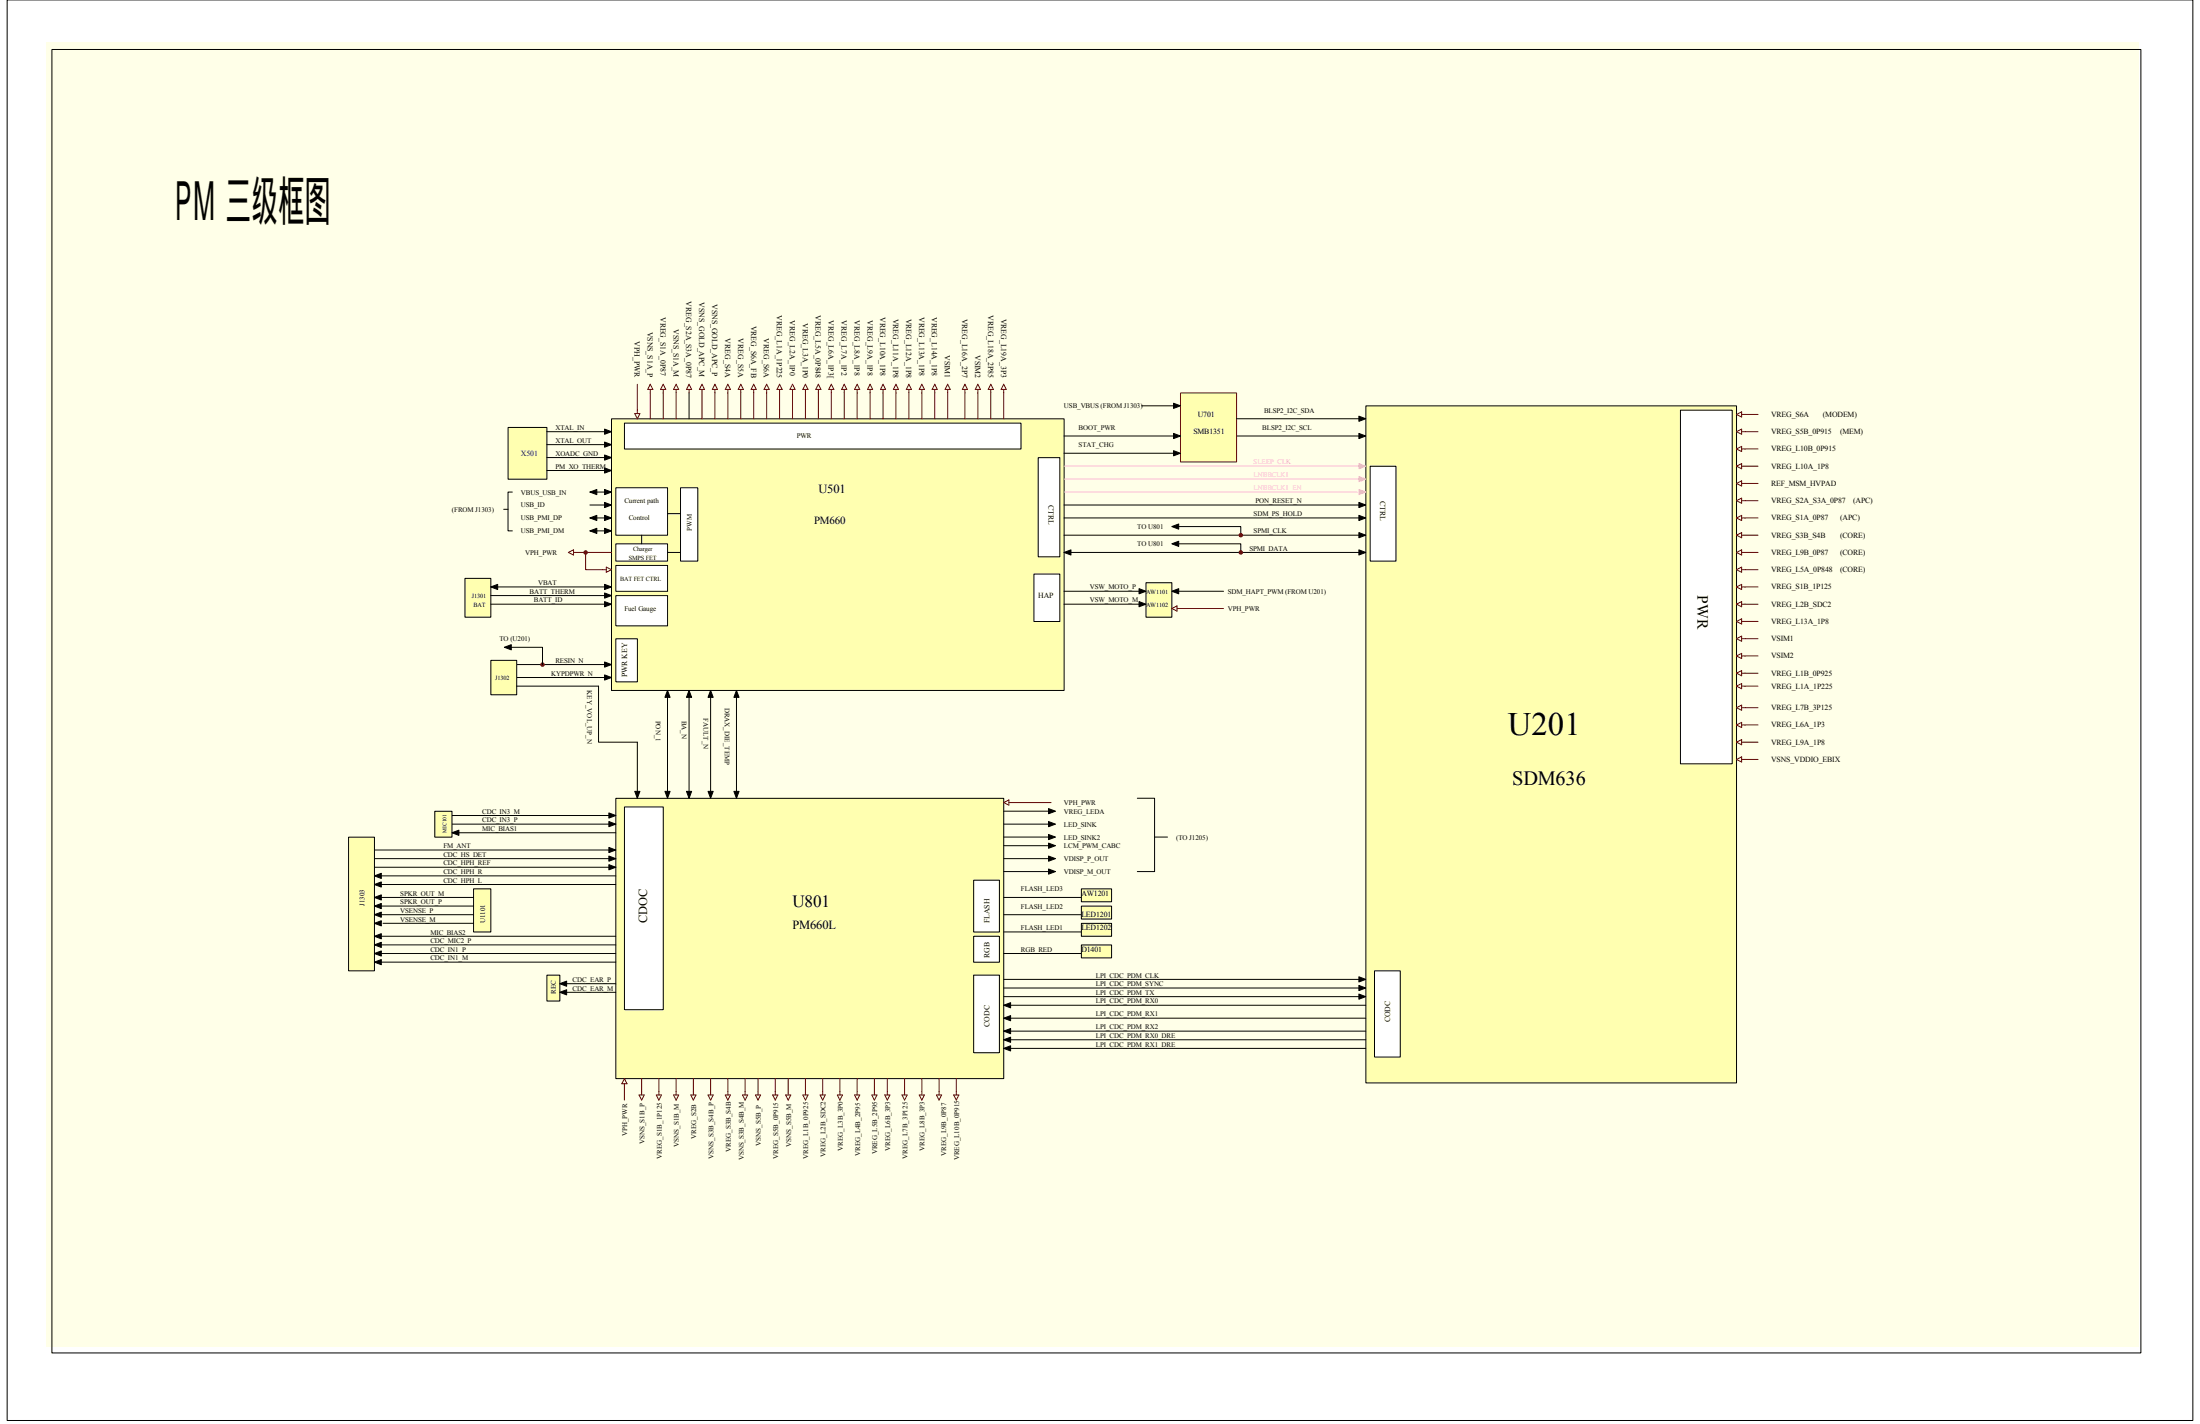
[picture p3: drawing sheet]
<svg xmlns="http://www.w3.org/2000/svg" width="432mm" height="279mm" viewBox="0 0 432 279" stroke-linecap="round" stroke-linejoin="round" font-family="sans-serif">
<path d="M9.2 8.2h410.6v256h-410.6z" fill="#ffffe8"/>
<path d="M1.4 0h429v278.7h-429zM10.2 9.7h410v255.8h-410z" fill="none" stroke="#000" stroke-width=".2"/>
<path d="M268.1 79.7h72.7v132.8h-72.7z" fill="#ffffb0"/>
<path d="M268.1 79.6h72.7v132.9h-72.7z" fill="none" stroke="#000" stroke-width=".2"/>
<g fill="none" stroke="#800000" stroke-width=".2">
<path d="M340.8 81.3l1-.5v1zM340.8 84.7l1-.5v1zM340.8 88.1l1-.5v1zM340.8 91.5l1-.5v1zM340.8 94.9l1-.6v1.1zM341.8 81.3h3.3M341.8 84.7h3.3M341.8 88.1h3.3M341.8 91.5h3.3M341.8 94.9h3.3M340.8 101.6l1-.5v1zM340.8 105l1-.5v1z"/>
<path d="M340.8 108.4l1-.5v1zM340.8 111.8l1-.5v1zM340.8 115.2l1-.5v1zM340.8 118.5l1-.5v1.1zM341.8 101.6h3.3M341.8 105h3.3M341.8 108.4h3.3M341.8 111.8h3.3M341.8 115.2h3.3M341.8 118.5h3.3M340.8 121.9l1-.5v1zM340.8 125.3l1-.5v1z"/>
<path d="M340.8 128.7l1-.5v1zM340.8 132.1l1-.5v1zM341.8 121.9h3.3M341.8 125.3h3.3M341.8 128.7h3.3M341.8 132.1h3.3"/>
</g>
<path d="M329.8 80.5h10.2v69.4h-10.2z" fill="#fff"/>
<path d="M329.8 80.5h10.2v69.4h-10.2z" fill="none" stroke="#000" stroke-width=".2"/>
<path d="M120 82.2h88.9v53.3h-88.9z" fill="#ffffb0"/>
<path d="M120 82.2h88.9v53.3h-88.9zM101.4 130.4h18.6M101.4 132.9h18.6" fill="none" stroke="#000" stroke-width=".2"/>
<path d="M96.4 129.6h5v6.7h-5z" fill="#ffffb0"/>
<path d="M96.3 129.6h5.1v6.7h-5.1z" fill="none" stroke="#000" stroke-width=".2"/>
<path d="M120.9 156.7h76.1v54.9h-76.1z" fill="#ffffb0"/>
<path d="M120.9 156.6h76.1v55h-76.1zM125.1 145.6v11" fill="none" stroke="#000" stroke-width=".2"/>
<path d="M118.7 129.9l1.3 .5-1.3 .5zM118.7 132.4l1.3 .5-1.3 .5zM124.6 155.3h1l-.5 1.3z" fill="#000" stroke="#000" stroke-width=".2"/>
<path d="M120.9 125.4h4.2v8.4h-4.2z" fill="#fff"/>
<path d="M120.9 125.3h4.2v8.5h-4.2z" fill="none" stroke="#000" stroke-width=".2"/>
<path d="M122.6 158.4h7.6v39.7h-7.6z" fill="#fff"/>
<path d="M122.6 158.3h7.6v39.8h-7.6zM88.7 160h32.2M88.7 161.7h32.2M88.7 163.4h32.2" fill="none" stroke="#000" stroke-width=".2"/>
<path d="M85.4 159.2h3.3v5.1h-3.3z" fill="#ffffb0"/>
<path d="M85.3 159.2h3.4v5.1h-3.4zM74.3 171.9h46.6M74.3 173.5h46.6" fill="none" stroke="#000" stroke-width=".2"/>
<path d="M73.5 173.5l1.3-.5v1.1zM73.5 171.9l1.3-.6v1.1zM88.7 163.4l1.4-.5v1zM119.5 161.2l1.4 .5-1.4 .5zM119.5 159.5l1.4 .5-1.4 .5z" fill="#000" stroke="#000" stroke-width=".2"/>
<g fill="none" stroke="#800000" stroke-width=".2">
<path d="M122.6 211.6l.5 1h-1.1zM122.6 212.6v3.3M125.4 214.8h1l-.5 1.1zM125.9 211.6v3.2M128.8 214.8h1l-.5 1.1zM129.3 211.6v3.2M132.2 214.8h1l-.5 1.1zM132.7 211.6v3.2M135.6 214.8h1l-.5 1.1zM136.1 211.6v3.2M139 214.8h1l-.5 1.1zM139.5 211.6v3.2"/>
<path d="M142.9 211.6v2.6M148.3 214.8h1l-.5 1.1zM148.8 211.6v3.2M151.7 214.8h1l-.5 1.1zM152.2 211.6v3.2M154.2 214.8h1l-.5 1.1zM154.7 211.6v3.2M157.6 214.8h1l-.5 1.1zM158.1 211.6v3.2M161 214.8h1l-.5 1.1zM161.5 211.6v3.2M164.3 214.8h1.1l-.5 1.1z"/>
<path d="M164.9 211.6v3.2M167.7 214.8h1l-.5 1.1zM168.2 211.6v3.2M171.1 214.8h1l-.5 1.1zM171.6 211.6v3.2M173.7 214.8h1l-.5 1.1zM174.2 211.6v3.2M177 214.8h1.1l-.6 1.1zM177.5 211.6v3.2M180.4 214.8h1l-.5 1.1zM180.9 211.6v3.2M183.8 214.8h1l-.5 1.1z"/>
<path d="M184.3 211.6v3.2M187.2 214.8h1l-.5 1.1zM187.7 211.6v3.2"/>
</g>
<path d="M191.1 191.4h5.1v15.2h-5.1z" fill="#fff"/>
<path d="M191.1 191.3h5.1v15.3h-5.1zM197 192.2h70.2M197 193.9h70.2M197 195.5h70.2M197 197.2h71.1M197 199.8h71.1M197 202.3h71.1" fill="none" stroke="#000" stroke-width=".2"/>
<path d="M68.4 164.3h5.1v26.2h-5.1z" fill="#ffffb0"/>
<path d="M68.4 164.3h5.1v26.2h-5.1zM73.5 170.2h47.4" fill="none" stroke="#000" stroke-width=".2"/>
<path d="M73.5 168.5h47.4" fill="none" stroke="#080d02" stroke-width=".2"/>
<path d="M73.5 177.8l1.3-.5v1zM73.5 176.1l1.3-.5v1zM119.5 169.7l1.4 .5-1.4 .5zM119.5 168l1.4 .5-1.4 .5z" fill="#000" stroke="#000" stroke-width=".2"/>
<path d="M93 174.4h3.3v8.5h-3.3z" fill="#ffffb0"/>
<path d="M74.3 176.1h18.6M74.3 177.8h18.6M92.9 174.4h3.4v8.5h-3.4zM109.9 193h11M109.9 194.7h11" fill="none" stroke="#000" stroke-width=".2"/>
<path d="M107.4 191.4h2.5v5h-2.5z" fill="#ffffb0"/>
<path d="M107.3 191.3h2.6v5.1h-2.6z" fill="none" stroke="#000" stroke-width=".2"/>
<path d="M109.9 193l1.3-.5v1zM109.9 194.7l1.3-.5v1zM197 199.8l1.4-.5v1zM197 197.2l1.4-.5v1zM266.7 191.7l1.4 .5-1.4 .5zM266.7 193.3l1.4 .6-1.4 .5zM266.7 195l1.4 .5-1.4 .6zM197 202.3l1.4-.5v1z" fill="#000" stroke="#000" stroke-width=".2"/>
<path d="M269 91.5h5v18.6h-5z" fill="#fff"/>
<path d="M268.9 91.5h5.1v18.6h-5.1z" fill="none" stroke="#000" stroke-width=".2"/>
<path d="M91.3 113.5h5v7.6h-5z" fill="#ffffb0"/>
<path d="M98.9 99.9h.8M100.6 96.5h-.9v7.7h.9M115.8 96.5h4.2M115.8 99.1h4.2M91.3 113.5h5v7.6h-5zM96.3 115.2h23.7M96.3 116.9h23.7M96.3 118.5h23.7M115.8 101.6h4.2M115.8 104.2h4.2" fill="none" stroke="#000" stroke-width=".2"/>
<path d="M113.2 108.4h6.8M114.9 108.4v3.4h3.4" fill="none" stroke="#800000" stroke-width=".2"/>
<path d="M120.9 111h10.1v5h-10.1z" fill="#fff"/>
<path d="M120.9 110.9h10.1v5.1h-10.1z" fill="none" stroke="#000" stroke-width=".2"/>
<path d="M120.9 106.7h10.1v3.4h-10.1z" fill="#fff"/>
<path d="M120.9 106.7h10.1v3.4h-10.1z" fill="none" stroke="#000" stroke-width=".2"/>
<path d="M120.9 95.7h10.1v9.3h-10.1z" fill="#fff"/>
<path d="M120.9 95.7h10.1v9.3h-10.1zM125.9 105v1.7" fill="none" stroke="#000" stroke-width=".2"/>
<path d="M133.6 95.7h3.4v14.4h-3.4z" fill="#fff"/>
<path d="M133.6 95.7h3.4v14.4h-3.4zM131 100.8h2.6M131 108.4h2.6" fill="none" stroke="#000" stroke-width=".2"/>
<path d="M120.9 116.9h10.1v5.9h-10.1z" fill="#fff"/>
<path d="M120.9 116.9h10.1v5.9h-10.1zM74.3 183.7h46.6" fill="none" stroke="#000" stroke-width=".2"/>
<path d="M111.6 108.4l1-.5v1zM112.6 108.4h.6M118.3 111.8h.7M119 111.3l1 .5-1 .5z" fill="none" stroke="#800000" stroke-width=".2"/>
<g fill="#000" stroke="#000" stroke-width=".2">
<path d="M115.8 96.5l1.3-.5v1.1zM118.7 96l1.3 .5-1.3 .6zM118.7 98.6l1.3 .5-1.3 .5zM96.3 115.2l1.4-.5v1zM115.8 101.6l1.3-.5v1zM115.8 104.2l1.3-.5v1zM118.7 101.1l1.3 .5-1.3 .5zM118.7 103.7l1.3 .5-1.3 .5zM118.7 114.7l1.3 .5-1.3 .5zM118.7 116.3l1.3 .6-1.3 .5zM118.7 118l1.3 .5-1.3 .6zM119.5 166.3l1.4 .5-1.4 .5z"/>
<path d="M73.5 183.7l1.3-.5v1zM73.5 185.4l1.3-.5v1zM73.5 187.1l1.3-.5v1z"/>
</g>
<path d="M73.5 166.8h47.4M74.3 185.4h46.6M74.3 187.1h46.6" fill="none" stroke="#080d02" stroke-width=".2"/>
<path d="M269.8 190.5h5v16.9h-5z" fill="#fff"/>
<path d="M197 179.5h15.2M197 182.9h15.2M269.8 190.5h5v16.9h-5zM197 204h71.1M197 205.7h71.1" fill="none" stroke="#000" stroke-width=".2"/>
<path d="M340.8 98.2l1-.5v1zM341.8 98.2h3.3M145.7 214.8h1l-.5 1.1zM146.2 211.6v3.2" fill="none" stroke="#800000" stroke-width=".2"/>
<path d="M197 204l1.4-.5v1zM197 205.7l1.4-.5v1z" fill="#000" stroke="#000" stroke-width=".2"/>
<path d="M212.3 177.8h5.9v2.5h-5.9z" fill="#ffffb0"/>
<path d="M212.2 177.8h6v2.5h-6z" fill="none" stroke="#000" stroke-width=".2"/>
<path d="M340.8 134.6l1-.5v1zM340.8 138.9l1-.6v1.1zM341.8 134.6h3.3M341.8 138.9h3.3M340.8 142.2l1-.5v1zM340.8 145.6l1-.5v1zM340.8 149l1-.5v1zM341.8 142.2h3.3M341.8 145.6h3.3M341.8 149h3.3" fill="none" stroke="#800000" stroke-width=".2"/>
<path d="M99.7 83.9h7.6v10.1h-7.6z" fill="#ffffb0"/>
<path d="M99.7 83.9h7.6v10.1h-7.6zM107.3 84.7h12.7M107.3 87.2h12.7M107.3 89.8h12.7M107.3 92.3h12.7M99.7 127h6.8v3.4M101.4 134.6h16.1" fill="none" stroke="#000" stroke-width=".2"/>
<path d="M118.7 84.2l1.3 .5-1.3 .5zM118.7 86.7l1.3 .5-1.3 .5zM118.7 89.3l1.3 .5-1.3 .5zM118.7 91.8l1.3 .5-1.3 .5zM99 127l1.3-.5v1z" fill="#000" stroke="#000" stroke-width=".2"/>
<circle cx="106.5" cy="130.4" r=".34" fill="#800000" stroke="#800000" stroke-width=".2"/>
<path d="M203 112.7h5v9.2h-5z" fill="#fff"/>
<path d="M202.9 112.6h5.1v9.3h-5.1zM208.8 116h15.3M208.8 118.5h15.3" fill="none" stroke="#000" stroke-width=".2"/>
<path d="M230 116l1.3-.5v1z" fill="#000" stroke="#000" stroke-width=".2"/>
<path d="M224.9 114.3h5.1v6.8h-5.1z" fill="#ffffb0"/>
<path d="M224.9 114.3h5.1v6.8h-5.1zM230 116h10.1" fill="none" stroke="#000" stroke-width=".2"/>
<path d="M230 119.4l1-.5v1zM231 119.4h9.1" fill="none" stroke="#800000" stroke-width=".2"/>
<path d="M122.6 83h77.8v5.1h-77.8z" fill="#fff"/>
<path d="M135.2 77.1v5.1M122.6 83h77.8v5.1h-77.8z" fill="none" stroke="#000" stroke-width=".2"/>
<g fill="none" stroke="#800000" stroke-width=".2">
<path d="M125.1 75.4v5.1M127.6 77.1v5.1M130.2 77.1v5.1M132.7 77.1v5.1M137.8 77.1v5.1M140.3 77.1v5.1M142.9 77.1v5.1M145.4 77.1v5.1M147.9 77.1v5.1M150.5 77.1v5.1M153 77.1v5.1M155.5 77.1v5.1"/>
<path d="M158.1 77.1v5.1M160.6 77.1v5.1M163.2 77.1v5.1M165.7 77.1v5.1M168.2 77.1v5.1M170.8 77.1v5.1M173.3 77.1v5.1M175.9 77.1v5.1M178.4 77.1v5.1M180.9 77.1v5.1M183.5 77.1v5.1M186 77.1v5.1"/>
<path d="M189.4 77.1v5.1M191.9 77.1v5.1M194.5 77.1v5.1M197 77.1v5.1"/>
</g>
<circle cx="114.9" cy="108.4" r=".34" fill="#800000" stroke="#800000" stroke-width=".2"/>
<path d="M231.7 77.1h11v13.5h-11z" fill="#ffffb0"/>
<path d="M231.7 77.1h11v13.5h-11z" fill="none" stroke="#800000" stroke-width=".2"/>
<path d="M230.3 79.1l1.4 .5-1.4 .5zM230.3 85l1.4 .5-1.4 .6zM230.3 88.4l1.4 .5-1.4 .5zM266.7 81.7l1.4 .5-1.4 .5zM266.7 85l1.4 .5-1.4 .6z" fill="#000" stroke="#000" stroke-width=".2"/>
<path d="M224.1 79.6h6.7M208.8 85.5h22M208.8 88.9h22M242.7 82.2h24.5M242.7 85.5h24.5" fill="none" stroke="#000" stroke-width=".2"/>
<path d="M208.8 91.5h58.4" fill="none" stroke="#ffa1d8" stroke-width=".2"/>
<path d="M266.7 91l1.4 .5-1.4 .5z" fill="#ffa1d8" stroke="#ffa1d8" stroke-width=".2"/>
<path d="M203.8 89.8h4.2v19.4h-4.2z" fill="#fff"/>
<path d="M203.8 89.8h4.2v19.4h-4.2zM208.8 99.1h58.4M208.8 101.6h58.4M208.8 105h58.4M208.8 108.4h58.4M230.8 103.3h12.7v1.7M230.8 106.7h12.7v1.7M117.5 134.6v11h7.6M131 135.5v20.3M135.2 135.5v20.3M139.5 136.3v19.5M144.5 136.3v19.5" fill="none" stroke="#000" stroke-width=".2"/>
<path d="M208.8 94h58.4M208.8 96.5h57.6" fill="none" stroke="#ffa1d8" stroke-width=".2"/>
<g fill="#000" stroke="#000" stroke-width=".2">
<path d="M266.7 98.6l1.4 .5-1.4 .5zM208.8 108.4l1.4-.5v1zM230 103.3l1.3-.5v1zM230 106.7l1.3-.5v1zM266.7 101.1l1.4 .5-1.4 .5zM266.7 104.5l1.4 .5-1.4 .5zM266.7 107.9l1.4 .5-1.4 .5zM131 135.5l.5 1.3h-1zM135.2 135.5l.6 1.3h-1.1zM139.5 135.5l.5 1.3h-1zM144.5 135.5l.6 1.3h-1.1zM130.5 155.3h1l-.5 1.3z"/>
<path d="M134.7 155.3h1.1l-.6 1.3zM139 155.3h1l-.5 1.3zM144 155.3h1.1l-.6 1.3z"/>
</g>
<g fill="#ffa1d8" stroke="#ffa1d8" stroke-width=".2">
<path d="M266.7 93.5l1.4 .5-1.4 .5z"/>
<path d="M266.7 96l1.4 .5-1.4 .6z"/>
</g>
<g fill="#800000" stroke="#800000" stroke-width=".2">
<circle cx="243.5" cy="105" r=".34"/>
<circle cx="243.5" cy="108.4" r=".34"/>
</g>
<path d="M212.3 181.2h5.9v2.5h-5.9z" fill="#ffffb0"/>
<path d="M197 176.1h15.2M212.2 181.2h6v2.5h-6z" fill="none" stroke="#000" stroke-width=".2"/>
<path d="M212.3 174.4h5.9v2.5h-5.9z" fill="#ffffb0"/>
<g fill="none" stroke="#000" stroke-width=".2">
<path d="M197 159.2h9.3M223.2 156.6h3.4v14.4h-3.4M74.3 179.5h18.6M197 161.7h9.3M197 164.2h9.3M197 165.9h9.3M197 168.5h9.3M197 171h9.3M212.2 174.4h6v2.5h-6zM226.6 164.2h2.6M74.3 188.8h46.6M75.2 181.2h17.7"/>
<path d="M197 187.1h15.2"/>
</g>
<path d="M205.8 158.7l1.4 .5-1.4 .5zM73.5 179.5l1.3-.5v1zM205.8 161.2l1.4 .5-1.4 .5zM205.8 163.7l1.4 .5-1.4 .5zM205.8 165.4l1.4 .5-1.4 .5zM205.8 168l1.4 .5-1.4 .5zM205.8 170.5l1.4 .5-1.4 .5zM73.5 181.2l1.3-.5v1zM73.5 188.8l1.3-.5v1z" fill="#000" stroke="#000" stroke-width=".2"/>
<path d="M197 157.5l1-.5v1zM198 157.5h8.3M142.4 214.8h1l-.5 1.1zM142.9 214.2v.6" fill="none" stroke="#800000" stroke-width=".2"/>
<path d="M212.3 185.4h5.9v2.5h-5.9z" fill="#ffffb0"/>
<path d="M212.2 185.4h6v2.5h-6z" fill="none" stroke="#000" stroke-width=".2"/>
<path d="M191.1 172.7h5.1v10.2h-5.1z" fill="#fff"/>
<path d="M191.1 172.7h5.1v10.2h-5.1z" fill="none" stroke="#000" stroke-width=".2"/>
<path d="M191.1 183.7h5.1v5.1h-5.1z" fill="#fff"/>
<path d="M191.1 183.7h5.1v5.1h-5.1z" fill="none" stroke="#000" stroke-width=".2"/>
<path d="M223.6 118l1.3 .5-1.3 .6zM223.6 115.5l1.3 .5-1.3 .5z" fill="#000" stroke="#000" stroke-width=".2"/>
<g fill="none" stroke="#800000" stroke-width=".2">
<path d="M127.6 75.4l.5 1h-1zM127.6 76.4v.7M130.2 75.4l.5 1h-1zM130.2 76.4v.7M132.7 75.4l.5 1h-1zM132.7 76.4v.7M135.2 75.4l.6 1h-1.1zM135.2 76.4v.7M137.8 75.4l.5 1h-1zM137.8 76.4v.7M140.3 75.4l.5 1h-1zM140.3 76.4v.7"/>
<path d="M142.9 75.4l.5 1h-1zM142.9 76.4v.7M145.4 75.4l.5 1h-1zM145.4 76.4v.7M147.9 75.4l.5 1h-1zM147.9 76.4v.7M150.5 75.4l.5 1h-1zM150.5 76.4v.7M153 75.4l.5 1h-1zM153 76.4v.7M155.5 75.4l.6 1h-1.1zM155.5 76.4v.7"/>
<path d="M158.1 75.4l.5 1h-1zM158.1 76.4v.7M160.6 75.4l.5 1h-1zM160.6 76.4v.7M163.2 75.4l.5 1h-1zM163.2 76.4v.7M165.7 75.4l.5 1h-1zM165.7 76.4v.7M168.2 75.4l.5 1h-1zM168.2 76.4v.7M170.8 75.4l.5 1h-1zM170.8 76.4v.7"/>
<path d="M173.3 75.4l.5 1h-1zM173.3 76.4v.7M175.9 75.4l.5 1h-1.1zM175.9 76.4v.7M178.4 75.4l.5 1h-1zM178.4 76.4v.7M180.9 75.4l.5 1h-1zM180.9 76.4v.7M183.5 75.4l.5 1h-1zM183.5 76.4v.7M186 75.4l.5 1h-1zM186 76.4v.7"/>
<path d="M189.4 75.4l.5 1h-1zM189.4 76.4v.7M191.9 75.4l.5 1h-1zM191.9 76.4v.7M194.5 75.4l.5 1h-1zM194.5 76.4v.7M197 75.4l.5 1h-1zM197 76.4v.7M124.6 81.1h1l-.5 1.1zM125.1 80.5v.6"/>
</g>
<text font-size="10.6" x="34.4" y="43.1">PM 三级框图</text>
<text font-size="6.4" x="296" y="144.2">U201</text>
<text font-size="4" x="296.8" y="154">SDM636</text>
<text font-size="3.4" x="155.5" y="177.9">U801</text>
<text font-size="3.1" x="333.1" y="116.8" transform="rotate(90 333.1 116.8)">PWR</text>
<g font-size="2.4">
<text x="160.6" y="96.8">U501</text>
<text x="127" y="181.2" transform="rotate(-90 127 181.2)">CDOC</text>
<text x="155.5" y="182.3">PM660L</text>
</g>
<text font-size="2.1" x="159.8" y="102.8">PM660</text>
<g font-size="1.5">
<text x="134.7" y="59.1" transform="rotate(90 134.7 59.1)">VREG_S2A_S3A_0P87</text>
<text x="137.2" y="59.3" transform="rotate(90 137.2 59.3)">VSNS_GOLD_APC_M</text>
<text x="139.8" y="59.6" transform="rotate(90 139.8 59.6)">VSNS_GOLD_APC_P</text>
<text x="127.1" y="65.1" transform="rotate(90 127.1 65.1)">VSNS_S1A_P</text>
<text x="129.6" y="62.2" transform="rotate(90 129.6 62.2)">VREG_S1A_0P87</text>
<text x="132.2" y="64.6" transform="rotate(90 132.2 64.6)">VSNS_S1A_M</text>
<text x="147.4" y="63.9" transform="rotate(90 147.4 63.9)">VREG_S6A_FB</text>
<text x="152.5" y="61.8" transform="rotate(90 152.5 61.8)">VREG_L1A_1P225</text>
<text x="155" y="62.9" transform="rotate(90 155 62.9)">VREG_L2A_1P0</text>
<text x="157.5" y="63.4" transform="rotate(90 157.5 63.4)">VREG_L3A_1P0</text>
<text x="160.1" y="61.8" transform="rotate(90 160.1 61.8)">VREG_L5A_0P848</text>
<text x="162.6" y="62.9" transform="rotate(90 162.6 62.9)">VREG_L6A_1P3[</text>
<text x="165.2" y="62.9" transform="rotate(90 165.2 62.9)">VREG_L7A_1P2</text>
<text x="167.7" y="62.9" transform="rotate(90 167.7 62.9)">VREG_L8A_1P8</text>
<text x="170.2" y="62.9" transform="rotate(90 170.2 62.9)">VREG_L9A_1P8</text>
<text x="172.8" y="62.2" transform="rotate(90 172.8 62.2)">VREG_L10A_1P8</text>
<text x="175.3" y="62.5" transform="rotate(90 175.3 62.5)">VREG_L11A_1P8</text>
<text x="177.9" y="62.5" transform="rotate(90 177.9 62.5)">VREG_L12A_1P8</text>
<text x="180.4" y="62.2" transform="rotate(90 180.4 62.2)">VREG_L13A_1P8</text>
<text x="182.9" y="62.2" transform="rotate(90 182.9 62.2)">VREG_L14A_1P8</text>
<text x="188.9" y="62.5" transform="rotate(90 188.9 62.5)">VREG_L16A_2P7</text>
<text x="193.9" y="61.8" transform="rotate(90 193.9 61.8)">VREG_L18A_2P85</text>
<text x="196.5" y="62.5" transform="rotate(90 196.5 62.5)">VREG_L19A_3P3</text>
<text x="124.5" y="66.9" transform="rotate(90 124.5 66.9)">VPH_PWR</text>
<text x="142.3" y="66.4" transform="rotate(90 142.3 66.4)">VREG_S4A</text>
<text x="144.9" y="66.4" transform="rotate(90 144.9 66.4)">VREG_S5A</text>
<text x="149.9" y="66.4" transform="rotate(90 149.9 66.4)">VREG_S6A</text>
<text x="185.5" y="69.6" transform="rotate(90 185.5 69.6)">VSIM1</text>
<text x="191.4" y="69.6" transform="rotate(90 191.4 69.6)">VSIM2</text>
<text x="235.1" y="81.8">U701</text>
<text x="347.6" y="81.8">VREG_S6A</text>
<text x="357.8" y="81.8">(MODEM)</text>
<text x="234.2" y="85.2">SMB1351</text>
<text x="347.6" y="85.2">VREG_S5B_0P915</text>
<text x="347.6" y="88.6">VREG_L10B_0P915</text>
<text x="361.2" y="85.2">(MEM)</text>
<text x="347.6" y="91.9">VREG_L10A_1P8</text>
<text x="347.6" y="95.3">REF_MSM_HVPAD</text>
<text x="205.8" y="99.1" transform="rotate(90 205.8 99.1)">CTRL</text>
<text x="270.9" y="98.2" transform="rotate(90 270.9 98.2)">CTRL</text>
<text x="347.6" y="98.7">VREG_S2A_S3A_0P87</text>
<text x="363.7" y="98.7">(APC)</text>
<text x="347.6" y="102.1">VREG_S1A_0P87</text>
<text x="347.6" y="105.5">VREG_S3B_S4B</text>
<text x="361.2" y="102.1">(APC)</text>
<text x="361.2" y="105.5">(CORE)</text>
<text x="347.6" y="108.9">VREG_L9B_0P87</text>
<text x="347.6" y="112.3">VREG_L5A_0P848</text>
<text x="361.2" y="108.9">(CORE)</text>
<text x="361.2" y="112.3">(CORE)</text>
<text x="203.8" y="117.3">HAP</text>
<text x="347.6" y="115.6">VREG_S1B_1P125</text>
<text x="347.6" y="119">VREG_L2B_SDC2</text>
<text x="347.6" y="122.4">VREG_L13A_1P8</text>
<text x="347.6" y="125.8">VSIM1</text>
<text x="347.6" y="129.2">VSIM2</text>
<text x="123.1" y="132.9" transform="rotate(-90 123.1 132.9)">PWR KEY</text>
<text x="347.6" y="132.6">VREG_L1B_0P925</text>
<text x="347.6" y="135.1">VREG_L1A_1P225</text>
<text x="347.6" y="142.7">VREG_L6A_1P3</text>
<text x="347.6" y="139.3">VREG_L7B_3P125</text>
<text x="347.6" y="146.1">VREG_L9A_1P8</text>
<text x="347.6" y="149.5">VSNS_VDDIO_EBIX</text>
<text x="212.2" y="180">LED1201</text>
<text x="212.2" y="175.7">AW1201</text>
<text x="194.2" y="181.2" transform="rotate(-90 194.2 181.2)">FLASH</text>
<text x="212.2" y="182.5">LED1202</text>
<text x="194.2" y="187.9" transform="rotate(-90 194.2 187.9)">RGB</text>
<text x="212.2" y="186.7">D1401</text>
<text x="194.2" y="201.5" transform="rotate(-90 194.2 201.5)">CODC</text>
<text x="272.9" y="200.6" transform="rotate(-90 272.9 200.6)">CODC</text>
</g>
<text font-size="1.5" fill="#000080" x="102.2" y="89.4">X501</text>
<g font-size="1.4">
<text x="208.8" y="80.1">USB_VBUS (FROM J1303)</text>
<text x="248.1" y="81">BLSP2_I2C_SDA</text>
<text x="109" y="84.3">XTAL_IN</text>
<text x="109" y="86.9">XTAL_OUT</text>
<text x="109" y="89.4">XOADC_GND</text>
<text x="156.4" y="86">PWR</text>
<text x="211.7" y="84.3">BOOT_PWR</text>
<text x="211.7" y="87.7">STAT_CHG</text>
<text x="247.8" y="84.3">BLSP2_I2C_SCL</text>
<text x="109" y="92">PM_XO_THERM</text>
<text x="88.7" y="100.4">(FROM J1303)</text>
<text x="102.2" y="97">VBUS_USB_IN</text>
<text x="102.2" y="99.6">USB_ID</text>
<text x="122.6" y="98.7">Current path</text>
<text x="246.1" y="101.3">SDM_PS_HOLD</text>
<text x="246.4" y="98.7">PON_RESET_N</text>
<text x="102.2" y="102.1">USB_PMI_DP</text>
<text x="102.2" y="104.7">USB_PMI_DM</text>
<text x="123.4" y="102.1">Control</text>
<text x="135.8" y="104.1" transform="rotate(-90 135.8 104.1)">PWM</text>
<text x="223.2" y="103.8">TO U801</text>
<text x="223.2" y="107.2">TO U801</text>
<text x="246.1" y="104.7">SPMI_CLK</text>
<text x="103.1" y="108.9">VPH_PWR</text>
<text x="245.2" y="108">SPMI_DATA</text>
<text x="103.9" y="116.5">BATT_THERM</text>
<text x="104.8" y="118.2">BATT_ID</text>
<text x="105.6" y="114.8">VBAT</text>
<text x="122.6" y="119.9">Fuel Gauge</text>
<text x="213.9" y="115.7">VSW_MOTO_P</text>
<text x="213.9" y="118.2">VSW_MOTO_M</text>
<text x="241" y="116.5">SDM_HAPT_PWM (FROM U201)</text>
<text x="241" y="119.9">VPH_PWR</text>
<text x="98" y="125.8">TO (U201)</text>
<text x="109" y="130">RESIN_N</text>
<text x="108.2" y="132.6">KYPDPWR_N</text>
<text x="115.2" y="135.5" transform="rotate(90 115.2 135.5)">KEY_VOL_UP_N</text>
<text x="128.7" y="141.4" transform="rotate(90 128.7 141.4)">PON_1</text>
<text x="133.8" y="141.4" transform="rotate(90 133.8 141.4)">BA_N</text>
<text x="138" y="140.9" transform="rotate(90 138 140.9)">FAULT_N</text>
<text x="142.3" y="138.8" transform="rotate(90 142.3 138.8)">DRAX_DIE_TEMP</text>
<text x="94.6" y="161.3">CDC_IN3_P</text>
<text x="94.6" y="159.7">CDC_IN3_M</text>
<text x="208.8" y="159.7">VREG_LEDA</text>
<text x="208.8" y="158">VPH_PWR</text>
<text x="87" y="166.4">FM_ANT</text>
<text x="94.6" y="163">MIC_BIAS1</text>
<text x="208.8" y="162.2">LED_SINK</text>
<text x="208.8" y="164.7">LED_SINK2</text>
<text x="208.8" y="166.4">LCM_PWM_CABC</text>
<text x="230.8" y="164.7">(TO J1205)</text>
<text x="87" y="171.5">CDC_HPH_R</text>
<text x="87" y="173.2">CDC_HPH_L</text>
<text x="87" y="168.1">CDC_HS_DET</text>
<text x="87" y="169.8">CDC_HPH_REF</text>
<text x="208.8" y="169">VDISP_P_OUT</text>
<text x="208.8" y="171.5">VDISP_M_OUT</text>
<text x="71.5" y="177.8" transform="rotate(-90 71.5 177.8)">J1303</text>
<text x="78.6" y="177.4">SPKR_OUT_P</text>
<text x="78.6" y="175.7">SPKR_OUT_M</text>
<text x="78.6" y="179.1">VSENSE_P</text>
<text x="200.4" y="178.3">FLASH_LED2</text>
<text x="200.4" y="174.9">FLASH_LED3</text>
<text x="78.6" y="180.8">VSENSE_M</text>
<text x="84.5" y="185.1">CDC_MIC2_P</text>
<text x="84.5" y="183.4">MIC_BIAS2</text>
<text x="95.2" y="181.2" transform="rotate(-90 95.2 181.2)">U1101</text>
<text x="200.4" y="182.5">FLASH_LED1</text>
<text x="84.5" y="186.7">CDC_IN1_P</text>
<text x="84.5" y="188.4">CDC_IN1_M</text>
<text x="200.4" y="186.7">RGB_RED</text>
<text x="215.1" y="191.8">LPI_CDC_PDM_CLK</text>
<text x="109.1" y="195" transform="rotate(-90 109.1 195)">REC</text>
<text x="112.4" y="194.3">CDC_EAR_M</text>
<text x="112.4" y="192.7">CDC_EAR_P</text>
<text x="215.1" y="193.5">LPI_CDC_PDM_SYNC</text>
<text x="215.1" y="195.2">LPI_CDC_PDM_TX</text>
<text x="215.1" y="196.9">LPI_CDC_PDM_RX0</text>
<text x="215.1" y="199.4">LPI_CDC_PDM_RX1</text>
<text x="215.1" y="202">LPI_CDC_PDM_RX2</text>
<text x="215.1" y="203.7">LPI_CDC_PDM_RX0_DRE</text>
<text x="215.1" y="205.4">LPI_CDC_PDM_RX1_DRE</text>
<text x="123.1" y="222.9" transform="rotate(-90 123.1 222.9)">VPH_PWR</text>
<text x="126.5" y="224.5" transform="rotate(-90 126.5 224.5)">VSNS_S1B_P</text>
<text x="129.9" y="227.4" transform="rotate(-90 129.9 227.4)">VREG_S1B_1P125</text>
<text x="133.3" y="225" transform="rotate(-90 133.3 225)">VSNS_S1B_M</text>
<text x="136.7" y="223.5" transform="rotate(-90 136.7 223.5)">VREG_S2B</text>
<text x="140" y="227.4" transform="rotate(-90 140 227.4)">VSNS_S3B_S4B_P</text>
<text x="143.4" y="226" transform="rotate(-90 143.4 226)">VREG_S3B_S4B</text>
<text x="146" y="227.7" transform="rotate(-90 146 227.7)">VSNS_S3B_S4B_M</text>
<text x="149.4" y="224.8" transform="rotate(-90 149.4 224.8)">VSNS_S5B_P</text>
<text x="152.7" y="227.4" transform="rotate(-90 152.7 227.4)">VREG_S5B_0P915</text>
<text x="155.3" y="225" transform="rotate(-90 155.3 225)">VSNS_S5B_M</text>
<text x="158.6" y="227.4" transform="rotate(-90 158.6 227.4)">VREG_L1B_0P925</text>
<text x="162" y="227" transform="rotate(-90 162 227)">VREG_L2B_SDC2</text>
<text x="165.4" y="225.8" transform="rotate(-90 165.4 225.8)">VREG_L3B_3P0</text>
<text x="168.8" y="226.8" transform="rotate(-90 168.8 226.8)">VREG_L4B_2P95</text>
<text x="172.2" y="226.5" transform="rotate(-90 172.2 226.5)">VREG_L5B_2P95</text>
<text x="174.7" y="225.8" transform="rotate(-90 174.7 225.8)">VREG_L6B_3P3</text>
<text x="178.1" y="227.4" transform="rotate(-90 178.1 227.4)">VREG_L7B_3P125</text>
<text x="181.5" y="225.8" transform="rotate(-90 181.5 225.8)">VREG_L8B_3P3</text>
<text x="185.7" y="226.8" transform="rotate(-90 185.7 226.8)">VREG_L9B_0P87</text>
<text x="188.3" y="227.7" transform="rotate(-90 188.3 227.7)">VREG_L10B_0P915</text>
</g>
<g font-size="1.4" fill="#ffa1d8">
<text x="246.1" y="91.1">SLEEP_CLK</text>
<text x="246.1" y="93.6">LNBBCLK1</text>
<text x="246.1" y="96.2">LNBBCLK1_EN</text>
</g>
<g font-size="1.2">
<text x="123.4" y="109.8">SMPS FET</text>
<text x="124.3" y="108.1">Charger</text>
<text x="92.6" y="117.4">J1301</text>
<text x="93" y="119.1">BAT</text>
<text x="121.7" y="114.1">BAT FET CTRL</text>
<text x="224.9" y="116.6">AW1101</text>
<text x="224.9" y="119.1">AW1102</text>
<text x="97.2" y="133.5">J1302</text>
</g>
<text font-size="1.1" x="87.7" y="163.4" transform="rotate(-90 87.7 163.4)">MIC101</text>
</svg>
